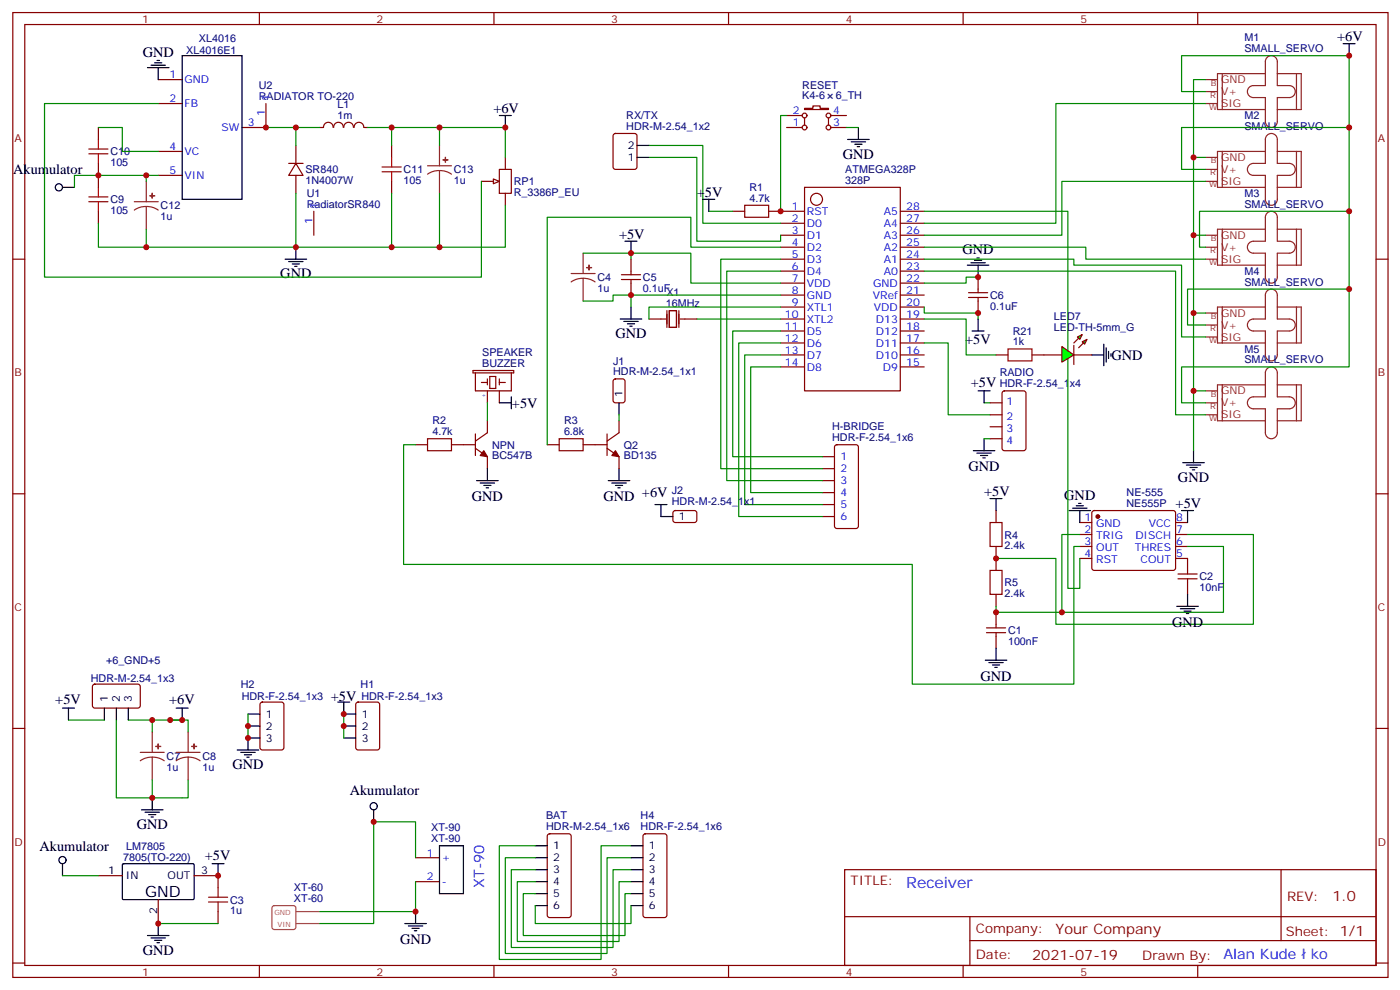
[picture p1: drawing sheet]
<svg xmlns="http://www.w3.org/2000/svg" width="413mm" height="292mm" viewBox="0 0 413 292" stroke-linecap="round" stroke-linejoin="round" font-family="sans-serif">
<g fill="none" stroke="#870000" stroke-width=".35">
<path d="M3.8 3.7h405.3v284.3h-405.3zM7.3 7.2h398.3v277.3h-398.3zM76.4 3.7v3.5M145.6 3.7v3.5M214.7 3.7v3.5M283.9 3.7v3.5M353 3.7v3.5M231.8 37.6h4.6M231.8 34h4.6M237.1 31.9h2.5v-.7h2.1v.7h2.5v.4h-7.1zM237.1 34.7v2.2M244.2 34.7v2.2"/>
<path d="M244.9 37.6h4.6M244.9 34h4.6M237.1 55.2h28.3v60h-28.3zM3.8 76.4h3.5M186 76.4v4.6M216 62.3h3.5M219.5 60.5h7.1v3.5h-7.1zM226.6 62.3h10.5M230.1 76.4h7M230.1 65.8h7M230.1 69.3h7M230.1 72.8h7"/>
<path d="M230.1 79.9h7M265.4 76.4h7M265.4 62.3h7M265.4 65.8h7M265.4 69.3h7M265.4 72.8h7M265.4 79.9h7M405.6 76.4h3.5M183.2 82.4h5.6M183.2 81h5.6M186 82.4v4.6M191.3 94h4.9"/>
<path d="M196.6 91.5v5M197.3 91.5h2.1v5h-2.1zM200.1 91.5v5M200.4 94h5M230.1 83.4h7M230.1 87h7M230.1 90.5h7M230.1 94h7M230.1 97.5h7M265.4 83.4h7M265.4 87h7M265.4 90.5h7"/>
<path d="M265.4 94h7M265.4 97.5h7M285.5 87.7h5.6M285.5 86.3h5.6M288.3 81.7v4.6M288.3 87.7v4.6M139.4 109.2h12v.7h-12zM140.1 109.9v5.3h10.6v-5.3M141.9 112.7h1.8M143.7 111.7v1.7M143.7 115.2v3.5M144.4 110.9h1.7v3.6h-1.7z"/>
<path d="M147.2 112.7h1.7M147.2 111.7v1.7M147.2 115.2v3.5M230.1 101.1h7M230.1 104.6h7M230.1 108.1h7M265.4 101.1h7M265.4 104.6h7M265.4 108.1h7M291.8 118.7h3.5M293.6 104.6h3.5M295.6 115.4l.5-.2h5.6l.6 .4 .1 16.5-.5 .7h-5.8l-.7-.4-.1-16.5z"/>
<path d="M304.2 104.6h8.8M316.5 104.6h5.3M122.5 131.1h3.5M126 129.3h7.1v3.5h-7.1zM133.1 131.1h7M140.1 132.1l3.6 2.5v3.5M140.1 127.9v6.3M143.7 124v3.5l-3.6 2.5M161.3 131.1h3.5M164.8 129.3h7.1v3.5h-7.1zM171.9 131.1h7M178.9 132.1l3.6 2.5v3.5"/>
<path d="M178.9 127.9v6.3M182.5 124v3.5l-3.6 2.5M242.4 134.6h3.6M242.4 138.1h3.6M246.2 131.3l.5-.2h5.6l.7 .4v23.5l-.4 .7-5.9 .1-.7-.5v-23.5zM291.8 122.2h3.5M291.8 125.8h3.5M291.8 129.3h3.5M3.8 145.5h3.5M242.4 141.6h3.6M242.4 145.2h3.6M242.4 148.7h3.6"/>
<path d="M242.4 152.2h3.6M291.8 154h3.5v7h-3.5zM293.6 150.5v3.5M318.3 154h3.5M318.3 157.5h3.5M322 150.7l.5-.2h23.3l.5 .2 .2 .5-.1 16.5-.6 .4-23.6-.1-.4-.6v-16.2zM346.5 154h3.5M346.5 157.5h3.5M405.6 145.5h3.5M291.8 168.1h3.5v7.1h-3.5zM293.6 161v7.1M293.6 175.2v3.5"/>
<path d="M318.3 161h3.5M318.3 164.6h3.5M346.5 161h3.5M346.5 164.6h3.5v4.6M347.2 170.6h5.6M347.2 169.2h5.6M350 170.6v4.6M290.8 186.4h5.6M290.8 185h5.6M293.6 180.4v4.6M293.6 186.4v4.6M3.8 214.7h3.5"/>
<path d="M405.6 214.7h3.5M249 256.3h156.6v28.2h-156.6zM377.6 256.3v20.9M249 270.1h156.5M285.9 277.2h119.6M285.9 270.1v14.2M3.8 283.8h3.5M76.4 284.5v3.5M145.6 284.5v3.5M214.7 284.5v3.5M283.9 284.5v3.5M353 284.5v3.5"/>
<path d="M405.6 283.8h3.5"/>
<circle cx="237.1" cy="34" r=".71"/>
<circle cx="237.1" cy="37.6" r=".71"/>
<circle cx="244.2" cy="37.6" r=".71"/>
<circle cx="244.2" cy="34" r=".71"/>
<circle cx="240.7" cy="58.7" r="1.76"/>
</g>
<g fill="#870000" stroke="#870000" stroke-width=".35">
<path d="M142.6 132.8l1.1 1.8-2.2-.4z"/>
<path d="M181.4 132.8l1.1 1.8-2.2-.4z"/>
<circle cx="323.6" cy="152.2" r=".53"/>
</g>
<g fill="none" stroke="#000" stroke-width=".35">
<path d="M253 37.6v3.5M249.8 41.1h6.4M250.9 41.8h4.2M252 42.5h2.1M252.7 43.2h.7M285.1 78.1h6.4M286.2 77.4h4.2M287.2 76.7h2.1M287.9 76h.7M288.3 78.1v3.6M182.8 94h6.4M183.9 94.7h4.2"/>
<path d="M184.9 95.4h2.1M185.6 96.1h.7M186 90.5v3.5M286.5 97.5h3.6M288.3 94v3.5M143.7 138.1v3.5M182.5 138.1v3.5M286.9 132.8h6.3M287.9 133.5h4.3M289 134.2h2.1M289.7 134.9h.7M290.1 129.3v3.5"/>
<path d="M140.5 141.6h6.3M141.5 142.3h4.3M142.6 143.1h2.1M143.3 143.8h.7M179.3 141.6h6.3M180.3 142.3h4.3M181.4 143.1h2.1M182.1 143.8h.7M315.1 150.5h6.4M316.2 149.8h4.2M317.2 149h2.1M317.9 148.3h.7"/>
<path d="M318.3 150.5v3.5M346.9 178.7h6.3M347.9 179.4h4.2M350 175.2v3.5M290.4 194.6h6.4M291.5 195.3h4.2M292.5 196h2.1M293.2 196.7h.7M293.6 191v3.6M349 180.1h2.1M349.7 180.8h.7"/>
</g>
<g fill="none" stroke="#008700" stroke-width=".35">
<path d="M231.8 34h-1.7v28.3M249.5 37.6h3.5M186 76.4v-1.8h17.6v8.8h26.5M208.9 62.3h7.1M230.1 79.9h-15.9v61.7h28.2M230.1 76.4h-17.7v61.7h30M230.1 72.8h-26.5v-8.8h-42.3v67.1M272.4 62.3h42.3v111.1h3.6v-8.8M205.4 94h24.7M230.1 90.5h-38.8v3.5M230.1 87h-44.1v3.5M230.1 97.5h-14.1v37.1h26.4"/>
<path d="M272.4 90.5v1.8h15.9v1.7M288.3 81.7h-3.5v1.7h-12.4M143.7 118.7v5.3M230.1 101.1h-12.4v51.1h24.7M230.1 104.6h-10.6v44.1h22.9M230.1 108.1h-8.8v37.1h21.1M272.4 101.1h7.1v21.1h12.3M290.1 118.7h1.7M122.5 131.1h-3.5v35.2h149.9v35.3h47.6v-40.6h1.8M290.1 129.3h1.7M318.3 157.5h-5.3v22.9h47.6v-19.4h-10.6M350 157.5h19.4v26.5h-58.2v-19.4h-17.6"/>
<path d="M293.6 178.7v1.7h19.4"/>
</g>
<path d="M297.1 102.8h7.1v3.6h-7.1z" fill="none" stroke="#a10000" stroke-width=".35"/>
<g fill="#0f0" stroke="#870000" stroke-width=".35">
<path d="M319 100.7l1.4-.7-.7 1.4z"/>
<path d="M317.6 99.3l1.4-.7-.7 1.4z"/>
</g>
<g fill="#870000" stroke="#870000" stroke-width=".35">
<path d="M317.9 102.5l1.4-1.4z"/>
<path d="M316.5 101.1l1.4-1.4z"/>
</g>
<path d="M316.5 101.8v5.6z" fill="#f00" stroke="#870000" stroke-width=".35"/>
<path d="M313 102.1l3.5 2.5-3.5 2.1z" fill="#0f0" stroke="#870000" stroke-width=".35"/>
<g fill="none" stroke="#000" stroke-width=".35">
<path d="M53.7 16.4h17.6v42.3h-17.6zM395.9 12.9h3.5M397.7 12.9v3.5M187.7 46.4h3.6M187.7 42.9h3.6M207.2 58.7h3.5M208.9 58.7v3.6M184.2 71.1h3.5M186 71.1v3.5M147.2 118.7h3.5M150.7 116.9v3.6M182.5 118.7v3.5"/>
<path d="M288.3 115.2h3.5M290.1 115.2v3.5M321.8 104.6h3.5M325.3 101.4v6.4M326 102.5v4.2M326.7 103.5v2.2M327.4 104.2v.8M348.6 136.3h6.4M349.7 137.1h4.2M350.7 137.8h2.1M351.4 138.5h.7M351.8 132.8v3.5"/>
<path d="M193 148.7h3.6M194.8 148.7v3.5h3.5M291.8 146.9h3.5M293.6 146.9v3.6M348.3 150.5h3.5M350 150.5v3.5M18.4 208.7h3.5M20.2 208.7v3.5M30.8 208.7v3.5M34.3 208.7v3.5M37.8 208.7v3.5M51.9 208.7h3.6"/>
<path d="M53.7 208.7v3.5M73.1 210.4h3.5M73.1 214h3.5M76.6 217.5h-3.5v3.5M99.6 206.9h3.5M101.3 217.5h3.5M101.3 206.9v3.5h3.5M101.3 214h3.5M41.7 238.7h6.3M42.8 239.4h4.2M44.9 235.1v3.6M69.9 221h6.4"/>
<path d="M71 221.7h4.2M72 222.4h2.2M72.7 223.1h.7M110.1 238.7v3.5M18.4 254.5v3.6M36.1 254.7l.3-.2 20.6 .1 .2 .3v10l-.3 .2h-20.7l-.1-.3zM43.8 240.1h2.1M44.5 240.8h.7M62.5 254.5h3.5M64.3 254.5v3.6M129.5 249.2h7.1v14.1h-7.1zM157.8 249.2h3.5"/>
<path d="M157.8 252.8h3.5M157.8 256.3h3.5M157.8 259.8h3.5M186 249.2h3.5M186 252.8h3.5M186 256.3h3.5M186 259.8h3.5M43.5 275.7h6.3M44.5 276.4h4.3M45.6 277.1h2.1M46.3 277.8h.7M46.6 272.2v3.5"/>
<path d="M119.3 272.2h6.4M120.4 272.9h4.2M121.4 273.6h2.1M122.1 274.3h.7M122.5 268.6v3.6M157.8 263.3h3.5M157.8 266.9h3.5M186 263.3h3.5M186 266.9h3.5"/>
<circle cx="110.1" cy="237.6" r="1.06"/>
<circle cx="18.4" cy="253.5" r="1.06"/>
</g>
<g fill="none" stroke="#008700" stroke-width=".35">
<path d="M355.3 30.5h-44.1v35.3h-38.8M355.3 27h-7v-10.6h49.4v21.2M355.3 23.5h-3.5v22.9M191.3 46.4h14.1v24.7h24.7v-1.8M191.3 42.9h15.9v22.9h22.9M355.3 53.4h-42.3v15.9h-40.6M355.3 49.9h-7v-12.3h49.4v24.7M355.3 46.4h-3.5v22.9M171.9 74.6h14.1M272.4 72.8h47.6v3.6h35.3M272.4 76.4h44.1v1.7h31.8v21.2h7M272.4 79.9h74.1v42.3h8.8"/>
<path d="M355.3 72.8h-1.7v-10.5h44.1v22.9M355.3 69.3h-3.5v23M186 87h-5.3v1.7h-8.8M272.4 94h12.4v10.6h8.8M355.3 95.8h-5.3v-10.6h47.7v22.9h-49.4v10.6h7M355.3 92.3h-3.5v22.9M355.3 115.2h-3.5v17.6M182.5 122.2v1.8M20.2 212.2h10.6M34.3 212.2v22.9h21.2v-5.3M37.8 212.2h15.9M44.9 212.2v3.5"/>
<path d="M50.2 212.2h5.3v3.5M73.1 210.4v7.1M101.3 210.4v7.1M44.9 229.8v5.3M18.4 258.1h10.6M122.5 259.8v8.8h-28.2M122.5 252.8v-10.6h-12.4v30h-15.8M157.8 259.8h-5.3v17.7h30v-17.7h3.5M157.8 256.3h-7.1v22.9h30v-22.9h5.3M157.8 252.8h-8.9v28.2h30v-28.2h7.1M157.8 249.2h-10.6v33.6h30v-33.6h8.8M46.6 272.2h17.7"/>
<path d="M157.8 266.9v5.3h28.2v-5.3M157.8 263.3h-3.6v12.4h30v-12.4h1.8"/>
</g>
<g fill="none" stroke="#8c2424" stroke-width=".35">
<path d="M373.5 16.9a1.76 1.76 0 0 1 1.9-.4 1.76 1.76 0 0 1 1.1 1.7v7h3.5a1.76 1.76 0 0 1 1.8 1.8 1.76 1.76 0 0 1-1.8 1.8h-3.5v7a1.76 1.76 0 0 1-1.8 1.8 1.76 1.76 0 0 1-1.7-1.8v-7h-3.6a1.76 1.76 0 0 1-1.7-1.8 1.76 1.76 0 0 1 1.7-1.8h3.6v-7zM355.3 30.5h3.5M355.3 27h3.5M355.3 23.5h3.5M360.3 21.7v10.6M373 21.7h-14.2v10.6h14.2M373.5 39.9a1.76 1.76 0 0 1 1.9-.4 1.76 1.76 0 0 1 1.1 1.6v7.1h3.5a1.76 1.76 0 0 1 1.8 1.7 1.76 1.76 0 0 1-1.8 1.8h-3.5v7a1.76 1.76 0 0 1-1.8 1.8 1.76 1.76 0 0 1-1.7-1.8v-7h-3.6a1.76 1.76 0 0 1-1.7-1.8 1.76 1.76 0 0 1 1.7-1.7h3.6v-7.1zM376.5 21.7h7v10.6h-7M382.1 21.7v10.6M39.6 59.4h7M43.1 53.4v6M126 48.9h7.1"/>
<path d="M129.5 50.3l-1.8 .2-1.7 .8M129.5 50.3l1.9 .2 1.7 .8M129.5 42.9v6M129.5 50.3v6.7M355.3 53.4h3.5M355.3 49.9h3.5M355.3 46.4h3.5M360.3 44.6v10.6M373 44.6h-14.2v10.6h14.2M376.5 44.6h7v10.6h-7M382.1 44.6v10.6M43.1 60.9l-1.8 .2-1.7 .8"/>
<path d="M43.1 60.9l1.9 .2 1.6 .8M43.1 60.9v6.7M171.9 74.6v6M355.3 76.4h3.5M355.3 72.8h3.5M355.3 69.3h3.5M360.3 67.6v10.5M373 67.6h-14.2v10.5h14.2M373.5 62.8a1.76 1.76 0 0 1 1.9-.4 1.76 1.76 0 0 1 1.1 1.6v7.1h3.5a1.76 1.76 0 0 1 1.8 1.7 1.76 1.76 0 0 1-1.8 1.8h-3.5v7.1a1.76 1.76 0 0 1-1.8 1.7 1.76 1.76 0 0 1-1.7-1.7v-7.1h-3.6a1.76 1.76 0 0 1-1.7-1.8 1.76 1.76 0 0 1 1.7-1.7h3.6v-7.1zM376.5 67.6h7v10.5h-7M382.1 67.6v10.5M168.3 80.6h7.1"/>
<path d="M171.9 82l-1.9 .3-1.7 .8M171.9 82l1.8 .3 1.7 .8M171.9 82v6.7M355.3 99.3h3.5M355.3 95.8h3.5M355.3 92.3h3.5M360.3 90.5v10.6M373 90.5h-14.2v10.6h14.2M373.5 85.7a1.76 1.76 0 0 1 1.9-.4 1.76 1.76 0 0 1 1.1 1.7v7h3.5a1.76 1.76 0 0 1 1.8 1.8 1.76 1.76 0 0 1-1.8 1.7h-3.5v7.1a1.76 1.76 0 0 1-1.8 1.8 1.76 1.76 0 0 1-1.7-1.8v-7.1h-3.6a1.76 1.76 0 0 1-1.7-1.7 1.76 1.76 0 0 1 1.7-1.8h3.6v-7zM376.5 90.5h7v10.6h-7M382.1 90.5v10.6M355.3 118.7h3.5"/>
<path d="M355.3 115.2h3.5M360.3 113.4v10.6M373 113.4h-14.2v10.6h14.2M373.5 108.6a1.76 1.76 0 0 1 1.9-.3 1.76 1.76 0 0 1 1.1 1.6v7h3.5a1.76 1.76 0 0 1 1.8 1.8 1.76 1.76 0 0 1-1.8 1.8h-3.5v7a1.76 1.76 0 0 1-1.8 1.8 1.76 1.76 0 0 1-1.7-1.8v-7h-3.6a1.76 1.76 0 0 1-1.7-1.8 1.76 1.76 0 0 1 1.7-1.8h3.6v-7zM376.5 113.4h7v10.6h-7M382.1 113.4v10.6M355.3 122.2h3.5M44.9 215.7v6M55.5 215.7v6M41.3 221.7h7.1M44.9 223.1l-1.9 .3-1.7 .8M44.9 223.1l1.8 .3 1.7 .8"/>
<path d="M44.9 223.1v6.7M51.9 221.7h7.1M55.5 223.1l-1.9 .3-1.7 .8M55.5 223.1l1.8 .3 1.7 .8M55.5 223.1v6.7"/>
</g>
<g fill="none" stroke="#870000" stroke-width=".35">
<path d="M29 37.6v3.5M46.6 23.5h7.1M46.6 30.5h7.1M78.4 30.5v7.1h-7.1M180.9 39.5l.5-.2h5.6l.7 .5v9.4l-.4 .7h-5.9l-.7-.4v-9.5zM29 48.2v7M46.6 44.6h7.1M46.6 51.7h7.1M115.4 42.9v3.5M115.4 53.4v3.6M141.9 53.4h3.5M147.2 49.9h3.5v7.1h-3.5z"/>
<path d="M148.9 46.4v3.5M148.9 57v3.5M29 62.3v3.5M180.9 111.9l.5-.2h2.1l.7 .4v5.9l-.4 .7h-2.4l-.7-.5v-5.8zM198.6 150.7l.4-.2h6l.4 .7-.1 2.4-.6 .4-5.9-.1-.5-.6v-2.1zM27.5 201.8l.4-.2 13 .1 .4 .6v5.9l-.7 .5-12.9-.1-.5-.6v-5.7zM76.9 207.1l.4-.2h5.7l.6 .4 .1 13-.5 .7h-5.9l-.6-.4-.1-13zM105.1 207.1l.5-.2h5.6l.6 .4 .1 13-.5 .7h-5.8l-.7-.4-.1-13zM29 258.1h7.1M57.2 258.1h7.1v3.5M122.5 252.8h7M122.5 259.8h7"/>
<path d="M161.5 245.9l.5-.2h5.6l.7 .4v23.6l-.4 .6-5.9 .1-.7-.5v-23.5zM189.7 245.9l.5-.2h5.7l.6 .4 .1 23.6-.5 .6-5.9 .1-.6-.5-.1-23.5zM46.6 265.1v7.1M64.3 268.6v3.6"/>
</g>
<path d="M80.4 267.1l.5-.2h5.6l.5 .2 .2 .5v5.6l-.2 .5-.5 .2h-5.6l-.5-.2-.2-.5v-5.6zM87.3 272.2h7M87.3 268.6h7" fill="none" stroke="#a64a4a" stroke-width=".35"/>
<g fill="none" stroke="#a10000" stroke-width=".35">
<path d="M26.2 59.4h5.6M26.2 58h5.6M26.2 45.3h5.6M26.2 43.9h5.6M29 41.1v2.8M29 45.3v2.9M29 55.2v2.8M29 59.4v2.9M112.6 49.2h5.7M112.6 50.6h5.7M115.4 46.4v2.8M115.4 50.6v2.8"/>
<path d="M61.5 265.8h5.6M61.5 264.4h5.6M64.3 261.6v2.8M64.3 265.8v2.8"/>
</g>
<g fill="#8c2424" stroke="#8c2424" stroke-width=".35">
<path d="M45.9 220h1.4z"/>
<path d="M46.6 219.3v1.4z"/>
<path d="M56.5 220h1.4z"/>
<path d="M57.2 219.3v1.4z"/>
<path d="M172.9 78.8l1.4 .1z"/>
<path d="M173.6 78.1v1.5z"/>
<path d="M44.2 57.7h1.4z"/>
<path d="M44.8 57l.1 1.4z"/>
<path d="M130.6 47.1h1.4z"/>
<path d="M131.3 46.4v1.4z"/>
</g>
<path d="M145.4 52.7l1.8 .7-1.8 .8z" fill="#f0f0f0" stroke="#870000" stroke-width=".35"/>
<path d="M98.2 37.5a1.41 1.41 0 0 0-1.4-1.5 1.41 1.41 0 0 0-1.4 1.5l-1.1 .1M98.4 37.5a1.41 1.41 0 0 1 1.4-1.5 1.41 1.41 0 0 1 1.4 1.5M101.3 37.5a1.41 1.41 0 0 1 1.4-1.5 1.41 1.41 0 0 1 1.5 1.5M104.4 37.5a1.41 1.41 0 0 1 1.4-1.5 1.41 1.41 0 0 1 1.4 1.5M107.3 37.6h1.1M85.1 48.2h4.2M87.2 48.2l2.1 3.5h-4.2zM87.2 42.9v5.3M87.2 51.7v5.3M92.5 62.3v7" fill="none" stroke="#870000" stroke-width=".35"/>
<g fill="none" stroke="#008700" stroke-width=".35">
<path d="M29 37.6h7.1v7h10.5M46.6 30.5h-33.5v51.2h128.8v-28.3M78.4 37.6h8.8M94.3 37.6h-7.1v5.3M108.4 37.6h7v5.3M115.4 37.6h14.1v5.3M129.5 37.6h19.4v8.8M43.1 51.7v1.7M46.6 51.7h-24.7v3.5M87.2 57v15.8h28.2v-15.8M129.5 57v15.8h-14.1M29 65.8v7h58.2"/>
<path d="M43.1 67.6v5.2M148.9 60.5v12.3h-19.4"/>
</g>
<g fill="none" stroke="#000" stroke-width=".35">
<path d="M43.5 19.9h6.3M44.5 19.2h4.3M45.6 18.5h2.1M46.3 17.8h.7M46.6 19.9v3.6M147.2 34h3.5M148.9 34v3.6M18.4 55.2h3.5M84 76.4h6.4M85.1 77.1h4.2M86.1 77.8h2.2M86.9 78.5h.7"/>
<path d="M87.2 72.8v3.6"/>
<circle cx="17.4" cy="55.2" r="1.06"/>
</g>
<g fill="#c00">
<circle cx="230.1" cy="62.3" r=".88"/>
<circle cx="186" cy="87" r=".88"/>
<circle cx="293.6" cy="164.6" r=".88"/>
<circle cx="313" cy="180.4" r=".88"/>
<circle cx="293.6" cy="180.4" r=".88"/>
<circle cx="288.3" cy="92.3" r=".88"/>
<circle cx="288.3" cy="81.7" r=".88"/>
<circle cx="397.7" cy="85.2" r=".88"/>
<circle cx="397.7" cy="62.3" r=".88"/>
<circle cx="397.7" cy="37.6" r=".88"/>
<circle cx="351.8" cy="115.2" r=".88"/>
<circle cx="351.8" cy="92.3" r=".88"/>
<circle cx="351.8" cy="69.3" r=".88"/>
<circle cx="351.8" cy="46.4" r=".88"/>
<circle cx="64.3" cy="258.1" r=".88"/>
<circle cx="46.6" cy="272.2" r=".88"/>
<circle cx="50.2" cy="212.2" r=".88"/>
<circle cx="44.9" cy="212.2" r=".88"/>
<circle cx="73.1" cy="214" r=".88"/>
<circle cx="73.1" cy="217.5" r=".88"/>
<circle cx="186" cy="74.6" r=".88"/>
<circle cx="110.1" cy="242.2" r=".88"/>
<circle cx="397.7" cy="16.4" r=".88"/>
<circle cx="53.7" cy="212.2" r=".88"/>
<circle cx="122.5" cy="268.6" r=".88"/>
<circle cx="44.9" cy="235.1" r=".88"/>
<circle cx="101.3" cy="214" r=".88"/>
<circle cx="101.3" cy="210.4" r=".88"/>
<circle cx="87.2" cy="72.8" r=".88"/>
<circle cx="115.4" cy="37.6" r=".88"/>
<circle cx="115.4" cy="72.8" r=".88"/>
<circle cx="129.5" cy="72.8" r=".88"/>
<circle cx="129.5" cy="37.6" r=".88"/>
<circle cx="87.2" cy="37.6" r=".88"/>
<circle cx="78.4" cy="37.6" r=".88"/>
<circle cx="29" cy="51.7" r=".88"/>
<circle cx="43.1" cy="51.7" r=".88"/>
<circle cx="148.9" cy="37.6" r=".88"/>
<circle cx="43.1" cy="72.8" r=".88"/>
</g>
<text font-size="4.6" fill="#00f" x="267.1" y="261.6">Receiver</text>
<text font-size="4.6" x="42.8" y="264.4">GND</text>
<g font-size="4.2">
<text x="42.1" y="16.7">GND</text>
<text x="394.1" y="12.2">+6V</text>
<text x="145.4" y="33.3">+6V</text>
<text x="248.4" y="46.7">GND</text>
<text x="3.9" y="51.4">Akumulator</text>
<text x="205.4" y="58">+5V</text>
<text x="182.5" y="70.4">+5V</text>
<text x="283.7" y="74.9">GND</text>
<text x="82.6" y="82">GND</text>
<text x="181.4" y="99.7">GND</text>
<text x="284.5" y="101.5">+5V</text>
<text x="327.6" y="106">GND</text>
<text x="286.2" y="114">+5V</text>
<text x="150.9" y="120.1">+5V</text>
<text x="285.5" y="138.9">GND</text>
<text x="347.2" y="142">GND</text>
<text x="139.1" y="147.7">GND</text>
<text x="177.9" y="147.7">GND</text>
<text x="189.2" y="146.6">+6V</text>
<text x="290.1" y="146.2">+5V</text>
<text x="313.7" y="147.3">GND</text>
<text x="346.5" y="149.8">+5V</text>
<text x="345.4" y="184.8">GND</text>
<text x="289" y="200.6">GND</text>
<text x="16.3" y="207.5">+5V</text>
<text x="49.9" y="207.6">+6V</text>
<text x="97.5" y="206.6">+5V</text>
<text x="68.5" y="226.7">GND</text>
<text x="103.1" y="234.4">Akumulator</text>
<text x="40.3" y="244.3">GND</text>
<text x="11.6" y="250.7">Akumulator</text>
<text x="60.4" y="253.4">+5V</text>
<text x="42.1" y="281.3">GND</text>
<text x="117.9" y="278.2">GND</text>
</g>
<g font-size="4.2" fill="#00f">
<text x="142.7" y="261.7" transform="rotate(-90 142.7 261.7)">XT-90</text>
<text x="360.6" y="282.8">Alan Kude</text>
<text x="386.4" y="282.8">ko</text>
</g>
<g font-size="4.2" fill="#800">
<text x="392.8" y="265.6">1.0</text>
<text x="311.1" y="275.1">Your Company</text>
<text x="304.2" y="282.9">2021-07-19</text>
</g>
<g font-size="3.9" fill="#800">
<text x="250.7" y="260.9">TITLE:</text>
<text x="379.3" y="265.6">REV:</text>
<text x="287.6" y="275.1">Company:</text>
<text x="379" y="275.7">Sheet: 1/1</text>
<text x="287.6" y="282.8">Date:</text>
<text x="336.7" y="282.8">Drawn By:</text>
</g>
<g font-size="3.2" fill="#800">
<text x="41.9" y="6.7">1</text>
<text x="111" y="6.7">2</text>
<text x="180.2" y="6.7">3</text>
<text x="249.3" y="6.7">4</text>
<text x="318.5" y="6.7">5</text>
<text x="4.3" y="41.8">A</text>
<text x="406.1" y="41.8">A</text>
<text x="4.3" y="110.9">B</text>
<text x="406.1" y="110.9">B</text>
<text x="4.3" y="180.1">C</text>
<text x="406.1" y="180.1">C</text>
<text x="4.3" y="249.2">D</text>
<text x="406.1" y="249.2">D</text>
<text x="41.9" y="287.5">1</text>
<text x="111" y="287.5">2</text>
<text x="180.2" y="287.5">3</text>
<text x="249.3" y="287.5">4</text>
<text x="318.5" y="287.5">5</text>
</g>
<g font-size="3.2" fill="#000080">
<text x="54.9" y="15.8">XL4016E1</text>
<text x="58.6" y="12.3">XL4016</text>
<text x="366.8" y="15.3">SMALL_SERVO</text>
<text x="366.8" y="12.2">M1</text>
<text x="76.3" y="29.5">RADIATOR TO-220</text>
<text x="76.3" y="26.2">U2</text>
<text x="236.5" y="29.3">K4-6</text>
<text x="236.5" y="26.1">RESET</text>
<text x="246.3" y="29.3">6_TH</text>
<text x="99.5" y="35">1m</text>
<text x="99.5" y="31.8">L1</text>
<text x="184.6" y="35.1">RX/TX</text>
<text x="366.8" y="35.1">M2</text>
<text x="184.6" y="38.3">HDR-M-2.54_1x2</text>
<text x="366.8" y="38.3">SMALL_SERVO</text>
<text x="32.5" y="45.8">C10</text>
<text x="32.5" y="48.9">105</text>
<text x="90" y="51.1">SR840</text>
<text x="119" y="51.1">C11</text>
<text x="133.8" y="51.1">C13</text>
<text x="249.1" y="50.9">ATMEGA328P</text>
<text x="32.5" y="59.9">C9</text>
<text x="90" y="54.2">1N4007W</text>
<text x="90.4" y="58">U1</text>
<text x="119" y="54.2">105</text>
<text x="133.8" y="54.2">1u</text>
<text x="151.4" y="57.8">R_3386P_EU</text>
<text x="151.4" y="54.6">RP1</text>
<text x="220.9" y="59.4">4.7k</text>
<text x="220.9" y="56.3">R1</text>
<text x="249.1" y="54.2">328P</text>
<text x="366.8" y="58">M3</text>
<text x="32.5" y="63">105</text>
<text x="47.3" y="64.8">1u</text>
<text x="47.3" y="61.7">C12</text>
<text x="90.4" y="61.2">RadiatorSR840</text>
<text x="366.8" y="61.2">SMALL_SERVO</text>
<text x="176.1" y="82.8">C4</text>
<text x="189.5" y="82.8">C5</text>
<text x="366.8" y="81">M4</text>
<text x="176.1" y="86">1u</text>
<text x="189.5" y="86">0.1uF</text>
<text x="196.4" y="87.3">X1</text>
<text x="291.8" y="88.1">C6</text>
<text x="366.8" y="84.1">SMALL_SERVO</text>
<text x="196.2" y="90.5">16MHz</text>
<text x="291.8" y="91.3">0.1uF</text>
<text x="310.6" y="94.4">LED7</text>
<text x="298.5" y="101.8">1k</text>
<text x="298.5" y="98.7">R21</text>
<text x="310.6" y="97.5">LED-TH-5mm_G</text>
<text x="142.1" y="104.9">SPEAKER</text>
<text x="180.7" y="107.5">J1</text>
<text x="366.8" y="107.1">SMALL_SERVO</text>
<text x="366.8" y="103.9">M5</text>
<text x="142.1" y="108.1">BUZZER</text>
<text x="180.7" y="110.6">HDR-M-2.54_1x1</text>
<text x="294.7" y="110.9">RADIO</text>
<text x="294.7" y="114.1">HDR-F-2.54_1x4</text>
<text x="127.4" y="125.1">R2</text>
<text x="166.2" y="125.1">R3</text>
<text x="127.4" y="128.2">4.7k</text>
<text x="166.2" y="128.2">6.8k</text>
<text x="245.3" y="126.8">H-BRIDGE</text>
<text x="245.3" y="130">HDR-F-2.54_1x6</text>
<text x="145.1" y="135.4">BC547B</text>
<text x="145.1" y="132.2">NPN</text>
<text x="183.9" y="135.4">BD135</text>
<text x="183.9" y="132.2">Q2</text>
<text x="198" y="148.9">HDR-M-2.54_1x1</text>
<text x="198" y="145.7">J2</text>
<text x="332" y="149.3">NE555P</text>
<text x="332" y="146.1">NE-555</text>
<text x="296.1" y="161.8">2.4k</text>
<text x="296.1" y="158.7">R4</text>
<text x="296.1" y="172.8">R5</text>
<text x="353.6" y="171">C2</text>
<text x="296.1" y="175.9">2.4k</text>
<text x="353.6" y="174.2">10nF</text>
<text x="297.1" y="190">100nF</text>
<text x="297.1" y="186.9">C1</text>
<text x="31.3" y="195.7">+6_GND+5</text>
<text x="26.8" y="201">HDR-M-2.54_1x3</text>
<text x="71" y="202.8">H2</text>
<text x="106.3" y="202.8">H1</text>
<text x="71.2" y="206.3">HDR-F-2.54_1x3</text>
<text x="106.5" y="206.3">HDR-F-2.54_1x3</text>
<text x="49.1" y="227.1">1u</text>
<text x="49.1" y="224">C7</text>
<text x="59.7" y="227.1">1u</text>
<text x="59.7" y="224">C8</text>
<text x="127.1" y="245">XT-90</text>
<text x="161" y="244.7">HDR-M-2.54_1x6</text>
<text x="161" y="241.5">BAT</text>
<text x="188.8" y="241.4">H4</text>
<text x="188.8" y="244.7">HDR-F-2.54_1x6</text>
<text x="37.2" y="250.4">LM7805</text>
<text x="127.1" y="248.2">XT-90</text>
<text x="36.3" y="253.9">7805(TO-220)</text>
<text x="86.6" y="262.6">XT-60</text>
<text x="67.8" y="269.4">1u</text>
<text x="67.8" y="266.3">C3</text>
<text x="86.6" y="265.8">XT-60</text>
</g>
<g font-size="3.2" fill="#00f">
<text x="49.9" y="23.1">1</text>
<text x="54.4" y="24.5">GND</text>
<text x="79.4" y="29.8" transform="rotate(-90 79.4 29.8)">1</text>
<text x="49.9" y="30.2">2</text>
<text x="54.4" y="31.6">FB</text>
<text x="78" y="34.3" transform="rotate(-90 78 34.3)">1</text>
<text x="233.7" y="33.7">2</text>
<text x="245.6" y="33.7">4</text>
<text x="65.3" y="38.6">SW</text>
<text x="73.1" y="37.2">3</text>
<text x="233.7" y="37.2">1</text>
<text x="245.6" y="37.2">3</text>
<text x="49.9" y="44.3">4</text>
<text x="54.4" y="45.7">VC</text>
<text x="49.9" y="51.3">5</text>
<text x="54.4" y="52.7">VIN</text>
<text x="93.6" y="61.6" transform="rotate(-90 93.6 61.6)">1</text>
<text x="233.4" y="61.9">1</text>
<text x="233.4" y="65.4">2</text>
<text x="237.8" y="63.3">RST</text>
<text x="260.5" y="63.3">A5</text>
<text x="267.1" y="65.4">27</text>
<text x="267.1" y="61.9">28</text>
<text x="92.1" y="66" transform="rotate(-90 92.1 66)">1</text>
<text x="233.4" y="69">3</text>
<text x="237.8" y="66.9">D0</text>
<text x="237.8" y="70.4">D1</text>
<text x="260.5" y="70.4">A3</text>
<text x="260.5" y="66.9">A4</text>
<text x="267.1" y="69">26</text>
<text x="233.4" y="72.5">4</text>
<text x="233.4" y="76">5</text>
<text x="237.8" y="73.9">D2</text>
<text x="237.8" y="77.4">D3</text>
<text x="260.5" y="77.4">A1</text>
<text x="260.5" y="73.9">A2</text>
<text x="267.1" y="76">24</text>
<text x="267.1" y="72.5">25</text>
<text x="233.4" y="79.6">6</text>
<text x="233.4" y="83.1">7</text>
<text x="237.8" y="81">D4</text>
<text x="260.5" y="81">A0</text>
<text x="267.1" y="83.1">22</text>
<text x="267.1" y="79.6">23</text>
<text x="233.4" y="86.6">8</text>
<text x="237.8" y="84.5">VDD</text>
<text x="237.8" y="88">GND</text>
<text x="257.3" y="88">VRef</text>
<text x="257.4" y="84.5">GND</text>
<text x="267.1" y="86.6">21</text>
<text x="231.3" y="93.7">10</text>
<text x="233.4" y="90.1">9</text>
<text x="237.8" y="91.5">XTL1</text>
<text x="237.8" y="95.1">XTL2</text>
<text x="257.6" y="91.5">VDD</text>
<text x="258.2" y="95.1">D13</text>
<text x="267.1" y="93.7">19</text>
<text x="267.1" y="90.1">20</text>
<text x="231.3" y="97.2">11</text>
<text x="231.3" y="100.7">12</text>
<text x="237.8" y="98.6">D5</text>
<text x="258.2" y="98.6">D12</text>
<text x="267.1" y="100.7">17</text>
<text x="267.1" y="97.2">18</text>
<text x="231.3" y="104.2">13</text>
<text x="231.3" y="107.8">14</text>
<text x="237.8" y="102.1">D6</text>
<text x="237.8" y="105.7">D7</text>
<text x="258.2" y="105.7">D10</text>
<text x="258.2" y="102.1">D11</text>
<text x="267.1" y="107.8">15</text>
<text x="267.1" y="104.2">16</text>
<text x="237.8" y="109.2">D8</text>
<text x="260.2" y="109.2">D9</text>
<text x="296.7" y="119.4">1</text>
<text x="296.7" y="123.6">2</text>
<text x="296.7" y="127.2">3</text>
<text x="296.7" y="130.7">4</text>
<text x="247.7" y="135.6">1</text>
<text x="247.7" y="139.2">2</text>
<text x="247.7" y="142.7">3</text>
<text x="247.7" y="146.2">4</text>
<text x="247.7" y="149.8">5</text>
<text x="247.7" y="153.3">6</text>
<text x="319.6" y="153.6">1</text>
<text x="323.1" y="155.4">GND</text>
<text x="338.6" y="155.4">VCC</text>
<text x="346.7" y="153.6">8</text>
<text x="319.6" y="157.2">2</text>
<text x="319.6" y="160.7">3</text>
<text x="323.1" y="158.9">TRIG</text>
<text x="334.6" y="158.9">DISCH</text>
<text x="346.7" y="160.7">6</text>
<text x="346.7" y="157.2">7</text>
<text x="319.6" y="164.2">4</text>
<text x="323.1" y="162.5">OUT</text>
<text x="323.1" y="166">RST</text>
<text x="334.5" y="162.5">THRES</text>
<text x="336.2" y="166">COUT</text>
<text x="346.7" y="164.2">5</text>
<text x="125.8" y="252.4">1</text>
<text x="130.2" y="253.8">+</text>
<text x="125.8" y="259.5">2</text>
<text x="130.2" y="260.9">-</text>
</g>
<g font-size="3.2" fill="#8d2323">
<text x="359.9" y="28">V+</text>
<text x="359.9" y="24.5">GND</text>
<text x="359.9" y="31.6">SIG</text>
<text x="359.9" y="47.4">GND</text>
<text x="359.9" y="51">V+</text>
<text x="359.9" y="54.5">SIG</text>
<text x="359.9" y="70.4">GND</text>
<text x="359.9" y="77.4">SIG</text>
<text x="359.9" y="73.9">V+</text>
<text x="359.9" y="93.3">GND</text>
<text x="359.9" y="100.4">SIG</text>
<text x="359.9" y="96.8">V+</text>
<text x="359.9" y="119.8">V+</text>
<text x="359.9" y="116.2">GND</text>
<text x="359.9" y="123.3">SIG</text>
</g>
<g font-size="3.2">
<text x="185" y="47.4">1</text>
<text x="185" y="43.9">2</text>
<text x="183.5" y="116.9" transform="rotate(-90 183.5 116.9)">1</text>
<text x="200.1" y="153.3">1</text>
<text x="31.8" y="206.9" transform="rotate(-90 31.8 206.9)">1</text>
<text x="35.3" y="206.9" transform="rotate(-90 35.3 206.9)">2</text>
<text x="38.9" y="206.9" transform="rotate(-90 38.9 206.9)">3</text>
<text x="78.4" y="211.5">1</text>
<text x="78.4" y="215">2</text>
<text x="106.6" y="211.5">1</text>
<text x="106.6" y="215">2</text>
<text x="78.4" y="218.5">3</text>
<text x="106.6" y="218.5">3</text>
<text x="163.1" y="250.3">1</text>
<text x="191.3" y="250.3">1</text>
<text x="31.9" y="257.7">1</text>
<text x="59.3" y="257.7">3</text>
<text x="163.1" y="253.8">2</text>
<text x="163.1" y="257.4">3</text>
<text x="191.3" y="253.8">2</text>
<text x="191.3" y="257.4">3</text>
<text x="37.1" y="259.1">IN</text>
<text x="49.4" y="259.1">OUT</text>
<text x="163.1" y="260.9">4</text>
<text x="191.3" y="260.9">4</text>
<text x="46.3" y="269.2" transform="rotate(-90 46.3 269.2)">2</text>
<text x="163.1" y="264.4">5</text>
<text x="163.1" y="267.9">6</text>
<text x="191.3" y="264.4">5</text>
<text x="191.3" y="267.9">6</text>
</g>
<g font-size="2.5" fill="#8d2323">
<text x="356.7" y="28.8">R</text>
<text x="356.9" y="25.2">B</text>
<text x="356.4" y="32.3">W</text>
<text x="356.7" y="51.7">R</text>
<text x="356.9" y="48.2">B</text>
<text x="356.4" y="55.2">W</text>
<text x="356.9" y="71.1">B</text>
<text x="356.7" y="74.6">R</text>
<text x="356.4" y="78.1">W</text>
<text x="356.9" y="94">B</text>
<text x="356.4" y="101.1">W</text>
<text x="356.7" y="97.5">R</text>
<text x="356.9" y="116.9">B</text>
<text x="356.4" y="124">W</text>
<text x="356.7" y="120.5">R</text>
</g>
<g font-size="2.1" fill="#a54b4b">
<text x="80.9" y="269.7">GND</text>
<text x="81.8" y="273.2">VIN</text>
</g>
<text font-size="1.8" fill="#00f" x="141.9" y="116.9">+</text>
</svg>
